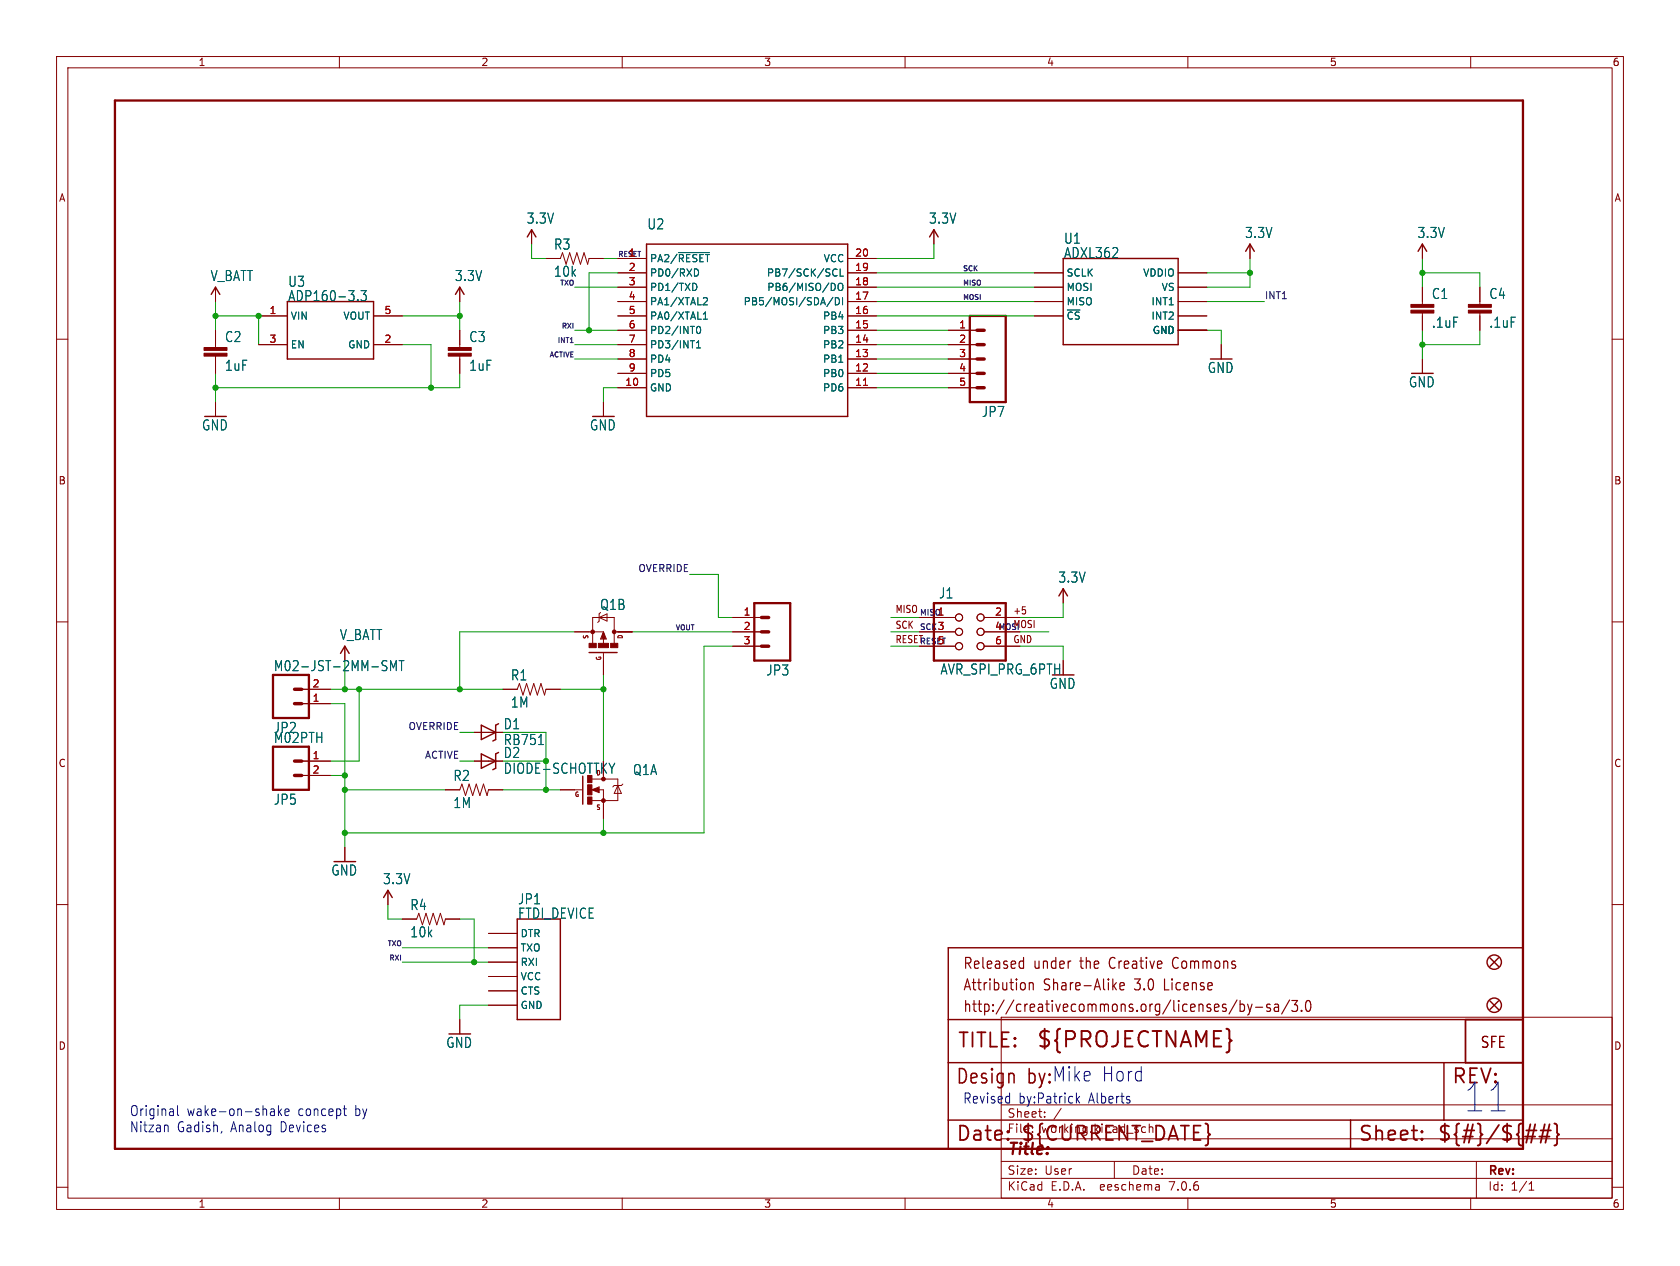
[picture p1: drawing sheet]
<svg xmlns="http://www.w3.org/2000/svg" width="297mm" height="224mm" viewBox="0 0 297 224" stroke-linecap="round" stroke-linejoin="round" font-family="sans-serif">
<g fill="none" stroke="#840000" stroke-width=".18">
<path d="M10 10h277v203.9h-277zM12 12h273v199.9h-273zM60 10v2M110 10v2M160 10v2M210 10v2M260 10v2M10 60h2M38.1 50.8v2.5M38.1 58.4v3.1M45.7 55.9h5.1M66 55.9h5.1"/>
<path d="M81.3 50.8v2.5M81.3 58.4v3.1M94 40.6v2.6M96.5 45.7h2.6l.3-1 .7 2 .6-2 .6 2 .7-2 .6 2 .7-2 .6 2 .2-1h2.6M109.2 48.3h5.1M109.2 53.3h5.1M109.2 58.4h5.1M109.2 50.8h5.1M109.2 55.9h5.1M109.2 45.7h5.1M149.9 48.3h5M149.9 53.3h5"/>
<path d="M149.9 58.4h5M149.9 50.8h5M149.9 55.9h5M149.9 45.7h5M165.1 40.6v2.6M167.6 58.4h5.1M182.9 48.3h5.1M182.9 53.3h5.1M182.9 50.8h5.1M182.9 55.9h5.1M208.3 48.3h5.1M208.3 53.3h5.1"/>
<path d="M208.3 58.4h5.1M208.3 50.8h5.1M208.3 55.9h5.1M221 43.2v2.5M251.5 43.2v2.5M251.5 50.8v3M251.5 55.4v3M261.6 50.8v3M261.6 55.4v3M285 60h2M38.1 63v3M38.1 71.1v2.6"/>
<path d="M45.7 61h5.1M66 61h5.1M81.3 63v3M106.7 71.1v2.6M109.2 61h5.1M109.2 63.5h5.1M109.2 66h5.1M109.2 68.6h5.1M149.9 61h5M149.9 63.5h5M149.9 66h5M149.9 68.6h5"/>
<path d="M167.6 61h5.1M167.6 63.5h5.1M167.6 66h5.1M167.6 68.6h5.1M215.9 61v2.5M251.5 63.5v2.5M10 110h2M61 114.3v2.5M101.6 111.8h5.1M105.9 108.6v1.3l-.2 .2M105.9 109.2l1.4-.6v1.3zM106.7 112.9v.9"/>
<path d="M106.7 115.6v3.8M106.7 111.8l.5 1.2h-1zM108.6 113.8v-4.6h-3.8v4.6M108.6 111.8h3.2M129.5 111.8h5.1M129.5 109.2h5.1M129.5 114.3h5.1M162.6 111.8h6.3M162.6 109.2h6.3M162.6 114.3h6.3M174 111.8h6.3M174 109.2h6.3"/>
<path d="M174 114.3h6.3M181.3 107.9v.6M188 104.1v2.6M285 110h2M53.3 134.6h5.1M53.3 137.2h5.1M53.3 121.9h5.1M53.3 124.5h5.1M78.7 139.7h2.6l.4-1 .6 2 .6-2 .7 2 .6-2 .6 2 .7-2 .6 2 .3-1h2.5M83.8 129.5h5.1M83.8 134.6h5.1M88.9 121.9h2.5l.4-1 .7 2 .6-2 .6 2 .7-2 .6 2 .6-2 .7 2 .2-1h2.6"/>
<path d="M99.1 139.7h3.8M104.6 139.7l1.3-.5v1zM105.8 139.7h.9v5.1M106.7 137.8h2.5v3.8h-4.6M109.2 138.9l.7 1.4h-1.3zM110.1 138.7l-.2 .2h-1.3l-.3 .3M10 160h2M61 149.9v2.5M68.6 157.5v2.5M285 160h2M71.1 162.6h2.6l.3-1.1 .7 2.1 .6-2.1 .6 2.1 .7-2.1 .6 2.1 .7-2.1 .6 2.1 .2-1h2.6M86.4 165.1h5"/>
<path d="M86.4 167.6h5M86.4 170.2h5M86.4 172.7h5M86.4 175.3h5M86.4 177.8h5M177 179.9h108v32h-108zM81.3 180.3v2.6M177 195.4h108M184.7 197.5v.1M184.7 196.7v.1M187.6 196l-1.3 2M10 210h2"/>
<path d="M60 211.9v2M110 211.9v2M160 211.9v2M177 208.4h108M177 205.4h108M177 201.4h108M197 205.4v3M204.9 209.6l.1 .9M205 210.4l-.2 .1M205 209.9h-.2M210 211.9v2M260 211.9v2"/>
<path d="M261 205.4v6.5M270.3 210.5h.9M270.3 209.4l.4-.4v1.5M285 210h2"/>
<circle cx="169.5" cy="109.2" r=".63"/>
<circle cx="169.5" cy="114.3" r=".63"/>
<circle cx="169.5" cy="111.8" r=".63"/>
<circle cx="173.4" cy="114.3" r=".63"/>
<circle cx="173.4" cy="109.2" r=".63"/>
<circle cx="173.4" cy="111.8" r=".63"/>
</g>
<g fill="none" stroke="#840000" stroke-width=".25">
<path d="M37.3 52.1l.8-1.3 .8 1.3M50.8 53.3h15.2v10.2h-15.2zM80.5 52.1l.8-1.3 .7 1.3M93.2 41.9l.8-1.3 .7 1.3M114.3 43.2h35.6v30.5h-35.6zM164.3 41.9l.8-1.3 .8 1.3M188 45.7h20.3v15.3h-20.3zM220.2 44.5l.8-1.3 .7 1.3M250.7 44.5l.8-1.3 .7 1.3M60.2 115.6l.8-1.3 .7 1.3M104.1 115.4h5M187.2 105.4l.8-1.3 .7 1.3"/>
<path d="M85.1 128.3l2.5 1.2-2.5 1.3zM85.1 133.4l2.5 1.2-2.5 1.3zM88.1 128l-.5 .3v2.5l-.5 .3M88.1 133.1l-.5 .3v2.5l-.5 .2M103 137.3v4.9M67.8 158.8l.8-1.3 .7 1.3M91.4 162.6h7.7v17.7h-7.7zM167.6 167.6h101.6v35.6h-101.6zM263.4 169.4l1.5 1.5M263.4 177l1.5 1.6M264.9 169.4l-1.5 1.5M264.9 177l-1.5 1.6"/>
<path d="M167.6 188h101.6M167.6 180.3h101.6M167.6 198.1h101.6M238.8 198.1v5.1M255.3 188v10.1M259.1 180.3v7.7"/>
<circle cx="264.2" cy="170.2" r="1.27"/>
<circle cx="264.2" cy="177.8" r="1.27"/>
</g>
<g fill="#840000" stroke="#840000" stroke-width=".18">
<path d="M103.9 141h.7v1.2h-.7z"/>
<path d="M103.9 138.8h.7v1.8h-.7z"/>
<path d="M103.9 137.2h.7v1.2h-.7z"/>
<path d="M104.1 113.8h1.3v.8h-1.3z"/>
<path d="M105.8 113.8h1.8v.8h-1.8z"/>
<path d="M107.9 113.8h1.3v.8h-1.3z"/>
<path d="M259.6 54.9h4.1v.5h-4.1z"/>
<path d="M259.6 53.8h4.1v.6h-4.1z"/>
<path d="M249.4 54.9h4.1v.5h-4.1z"/>
<path d="M249.4 53.8h4.1v.6h-4.1z"/>
<path d="M79.2 62.5h4.1v.5h-4.1z"/>
<path d="M79.2 61.5h4.1v.5h-4.1z"/>
<path d="M36.1 62.5h4v.5h-4z"/>
<path d="M36.1 61.5h4v.5h-4z"/>
<circle cx="106.7" cy="141.6" r=".33"/>
<circle cx="106.7" cy="137.8" r=".33"/>
<circle cx="104.8" cy="111.8" r=".33"/>
<circle cx="108.6" cy="111.8" r=".33"/>
</g>
<path d="M106.7 112.6v.3h.2l-.2-.9-.3 .9M105.8 139.4l-.9 .3 .9 .3v-.3h-.3" fill="none" stroke="#840000" stroke-width=".3"/>
<g fill="none" stroke="#006464" stroke-width=".18">
<path d="M63.2 53v.2M63.8 51.4h.9l-.5 .7a.41 .41 0 0 1 .5 .3l-.1 .7-.6 .1-.2-.2M119.9 44.7h5.5M122.8 47.6a.64 .64 0 0 1 .7 .6 .64 .64 0 0 1-.7 .6M122.8 50.1a.68 .68 0 0 1 .4 .6 .68 .68 0 0 1-.4 .7M123.3 57.9l.1-.2a.68 .68 0 0 1 .5 .7 .68 .68 0 0 1-.5 .6l-.1-.1-.2-.4zM124.3 56.5h.8M124.3 55.6l.4-.4v1.3M124.5 52.6l.4 .1 .2 .3-.8 .9h.8M147.3 52.6l-1.1 1.6M147.4 47.6h.3l.3 .1M147.6 50.3l.1 .4-.1 .5"/>
<path d="M147.7 52.6a.64 .64 0 0 1 .7 .7 .64 .64 0 0 1-.7 .6zM148 48.7l-.3 .1h-.3M148.2 50.3l.3-.2a.43 .43 0 0 1 .5 .4v.5a.42 .42 0 0 1-.4 .4 .42 .42 0 0 1-.4-.4zM148.5 47.6v1.2h.6M148.9 52.6v1.3M123.1 60.6l.4-.3v1.2M123.1 61.5h.8M68.1 117.8l.3 .3-.1 .4-.2 .1M68.2 116.8l.2 .1M69 118.6v-1.8l.6 1.3 .5-1.3v1.8M70.6 116.8h.8M71 116.8v1.8"/>
<path d="M95.2 131.7h.9M108.7 135l-.5 .9"/>
</g>
<path d="M20.3 17.8h248.9v185.4h-248.9zM171.4 55.9h6.4v15.2h-6.4zM48.3 119.4h6.3v7.6h-6.3zM133.3 106.7h6.4v10.1h-6.4zM165.1 106.7h12.7v10.1h-12.7zM48.3 132.1h6.3v7.6h-6.3z" fill="none" stroke="#840000" stroke-width=".41"/>
<path d="M172.7 58.4h1.3M172.7 61h1.3M172.7 63.5h1.3M172.7 66h1.3M172.7 68.6h1.3M134.6 109.2h1.3M134.6 111.8h1.3M134.6 114.3h1.3M52.1 134.6h1.2M52.1 137.2h1.2M52.1 121.9h1.2M52.1 124.5h1.2" fill="none" stroke="#840000" stroke-width=".61"/>
<path d="M152.6 68.2h.8" fill="none" stroke="#a90000" stroke-width=".18"/>
<g fill="none" stroke="#840000" stroke-width=".32">
<path d="M269.8 199.9h1.8M271.4 198.9l-.7 3.2M272.4 199.9h1.8M273.1 198.9l-.7 3.2M273.9 198.9l-.7 3.2M274.8 198.7l.3 .2 .2 .2v1.2l.3 .4-.3 .3v1.2l-.2 .3-.3 .1M178.2 201.4l.1 .1-.1 .1M251.4 201.4l.1 .1-.1 .1M251.4 201.4l-.1 .1 .1 .1M251.4 200.1v.2M251.4 201.4v.2M251.4 200.1l.1 .1-.1 .1"/>
<path d="M251.4 200.1l-.1 .1 .1 .1M269.6 201h1.8M272.1 201h1.8"/>
</g>
<g fill="none" stroke="#840000" stroke-width=".21">
<path d="M180.5 170l.4 .1M180.9 169.3v2M180.9 171.2l-.4 .1M181.2 174v.9M182 173.8v1.3M182 174a.4 .4 0 0 1 .6-.1l.1 1.2M196.9 174.4l.5 .7M197.4 173.8l-.7 .7M198 174.4l.8-.1-.1-.4-.5-.1-.2 .3 .1 .9 .1 .1 .5-.1M218.7 176.9l-1.4 2.5M219.2 177v1.9M219.2 177.7l.5-.1 .3 .4v.5l-.1 .3-.2 .1-.5-.1"/>
<path d="M220.6 177.6l.4 1.3M221 178.9l-.2 .5-.2 .1M221.3 177.6l-.3 1.3M222 178.2h1.2M224.5 177.7l-.3-.1a.34 .34 0 0 0-.3 .3 .34 .34 0 0 0 .3 .4h.2a.34 .34 0 0 1 .2 .3 .34 .34 0 0 1-.2 .3l-.5-.1M225.3 177.7l.2-.1 .5 .1v1.2M226 178.1l-.5 .1a.4 .4 0 0 0-.3 .3 .4 .4 0 0 0 .3 .4l.5-.1M228 176.9l-1.4 2.5M228.4 177h1l-.6 .7a.45 .45 0 0 1 .6 .4v.4l-.2 .3-.6 .1-.2-.2M230.1 178.7v.2M231 177.1a.37 .37 0 0 1 .4-.1 .37 .37 0 0 1 .3 .3v.9a.71 .71 0 0 1-.4 .7h-.1a1.44 1.44 0 0 1-.2-1.8z"/>
</g>
<path d="M100.8 60.6h.5" fill="none" stroke="#0f0f0f" stroke-width=".18"/>
<g fill="none" stroke="#0000c2" stroke-width=".18">
<path d="M29.5 199l.2 .3v.9M31.4 195.5v1.6l.2 .2M48 196.1h.3l.2 .3v.9M48.5 197.2l-.5 .1M48.5 196.6h-.5M49.2 195.5v1.8M49.4 196.6l.4 .7M49.8 196.1l-.6 .7M50.4 196.7l.7-.1-.1-.4-.4-.1-.2 .3 .1 .8h.5M60.7 196.1h.5M60.9 197.1l.1 .1 .2 .1M190.3 193.3v1.8"/>
<path d="M190.4 194.4l.5 .7M190.9 193.9l-.6 .7"/>
</g>
<g fill="none" stroke="#009600" stroke-width=".18">
<path d="M38.1 55.9h7.6v5.1M38.1 53.3v5.1M71.1 55.9h10.2M81.3 53.3v5.1M94 43.2v2.5h2.5M101.6 58.4h7.6M101.6 50.8h7.6M106.7 45.7h2.5M109.2 48.3h-5.1v10.1M154.9 48.3h28M154.9 55.9h28M154.9 58.4h12.7"/>
<path d="M154.9 53.3h28M154.9 50.8h28M165.1 43.2v2.5h-10.2M213.4 48.3h7.6M213.4 58.4h2.5v2.6M213.4 53.3h10.1M221 45.7v5.1h-7.6M251.5 48.3h10.1v2.5M251.5 45.7v5.1M251.5 58.4v5.1M261.6 58.4v2.6h-10.1M38.1 66v5.1"/>
<path d="M71.1 61h5.1v7.6M81.3 66v2.6h-43.2M101.6 61h7.6M101.6 63.5h7.6M109.2 68.6h-2.5v2.5M154.9 61h12.7M154.9 68.6h12.7M154.9 63.5h12.7M154.9 66h12.7M61 116.8v5.1M101.6 111.8h-20.3v10.1M106.7 119.4v15.2"/>
<path d="M111.8 111.8h17.7M121.9 101.6h5.1v7.6h2.5M129.5 114.3h-5v33h-63.5M157.5 111.8h5.1M157.5 109.2h5.1M157.5 114.3h5.1M180.3 111.8h5.1M180.3 114.3h7.7v2.5M188 106.7v2.5h-7.7M58.4 124.5h2.6v25.4M58.4 121.9h30.5M58.4 137.2h2.6"/>
<path d="M61 139.7h17.7M63.5 121.9v12.7h-5.1M81.3 134.6h2.5M81.3 129.5h2.5M88.9 139.7h10.2M88.9 134.6h7.6M88.9 129.5h7.6v10.2M99.1 121.9h7.6M106.7 144.8v2.5M68.6 160v2.6h2.5M71.1 167.6h15.3M71.1 170.2h15.3"/>
<path d="M81.3 162.6h2.5v7.6M86.4 177.8h-5.1v2.5"/>
</g>
<g fill="#009600" stroke="#009600" stroke-width=".18">
<circle cx="61" cy="147.3" r=".46"/>
<circle cx="61" cy="139.7" r=".46"/>
<circle cx="61" cy="137.2" r=".46"/>
<circle cx="83.8" cy="170.2" r=".46"/>
<circle cx="251.5" cy="48.3" r=".46"/>
<circle cx="221" cy="48.3" r=".46"/>
<circle cx="251.5" cy="61" r=".46"/>
<circle cx="76.2" cy="68.6" r=".46"/>
<circle cx="61" cy="121.9" r=".46"/>
<circle cx="63.5" cy="121.9" r=".46"/>
<circle cx="81.3" cy="121.9" r=".46"/>
<circle cx="45.7" cy="55.9" r=".46"/>
<circle cx="38.1" cy="55.9" r=".46"/>
<circle cx="38.1" cy="68.6" r=".46"/>
<circle cx="81.3" cy="55.9" r=".46"/>
<circle cx="106.7" cy="147.3" r=".46"/>
<circle cx="96.5" cy="139.7" r=".46"/>
<circle cx="96.5" cy="134.6" r=".46"/>
<circle cx="106.7" cy="121.9" r=".46"/>
<circle cx="104.1" cy="58.4" r=".46"/>
</g>
<text font-size="7.1" fill="#0000c2" x="258.6" y="197.1">11</text>
<text font-size="3.8" fill="#840000" x="183.1" y="185.7">${PROJECTNAME}</text>
<g font-size="3.5" fill="#840000">
<text x="169.2" y="185.7">TITLE:</text>
<text x="168.9" y="192.1">Design</text>
<text x="168.9" y="202.2">Date:</text>
<text x="180.3" y="202.2">${CURRENT_DATE}</text>
<text x="240" y="202.2">Sheet:</text>
<text x="254" y="202.2">${#}/${##}</text>
</g>
<g font-size="3.5" fill="#0000c2">
<text x="181.6" y="192.1">by:Mike Hord</text>
<text x="256.5" y="192.1">REV:</text>
</g>
<text font-size="2.8" fill="#840000" x="178" y="204.8">Title:</text>
<g font-size="2.7" fill="#840000">
<text x="170.2" y="171.7">Released</text>
<text x="182.7" y="171.7">under</text>
<text x="191.1" y="171.7">the</text>
<text x="196.5" y="171.7">Creative</text>
<text x="208" y="171.7">Commons</text>
<text x="170.2" y="175.5">Attribution</text>
<text x="170.2" y="179.3">http://creativecommons.org/licenses/by-sa/3.0</text>
<text x="184.5" y="175.5">Share-Alike</text>
<text x="200.8" y="175.5">3.0</text>
<text x="206.2" y="175.5">License</text>
<text x="261.6" y="185.6">SFE</text>
</g>
<g font-size="2.5" fill="#006464">
<text x="93" y="39.8">3.3V</text>
<text x="114.4" y="40.8">U2</text>
<text x="164.1" y="39.8">3.3V</text>
<text x="97.8" y="44.4">R3</text>
<text x="188" y="43.3">U1</text>
<text x="188" y="45.9">ADXL362</text>
<text x="220" y="42.3">3.3V</text>
<text x="250.5" y="42.3">3.3V</text>
<text x="37.1" y="49.9">V_BATT</text>
<text x="50.9" y="50.9">U3</text>
<text x="50.9" y="53.5">ADP160-3.3</text>
<text x="80.3" y="49.9">3.3V</text>
<text x="97.8" y="49.2">10k</text>
<text x="253" y="53.1">C1</text>
<text x="263.2" y="53.1">C4</text>
<text x="253" y="58.2">.1uF</text>
<text x="263.2" y="58.2">.1uF</text>
<text x="39.7" y="60.7">C2</text>
<text x="39.7" y="65.8">1uF</text>
<text x="82.9" y="60.7">C3</text>
<text x="82.9" y="65.8">1uF</text>
<text x="213.4" y="66.2">GND</text>
<text x="249" y="68.7">GND</text>
<text x="35.6" y="76.3">GND</text>
<text x="104.2" y="76.3">GND</text>
<text x="173.5" y="74">JP7</text>
<text x="165.9" y="106.1">J1</text>
<text x="187" y="103.3">3.3V</text>
<text x="60" y="113.4">V_BATT</text>
<text x="106" y="108.1">Q1B</text>
<text x="48.3" y="118.9">M02-JST-2MM-SMT</text>
<text x="135.4" y="119.7">JP3</text>
<text x="166.2" y="119.5">AVR_SPI_PRG_6PTH</text>
<text x="90.2" y="120.6">R1</text>
<text x="90.2" y="125.4">1M</text>
<text x="185.5" y="122.1">GND</text>
<text x="48.3" y="131.6">M02PTH</text>
<text x="48.3" y="129.9">JP2</text>
<text x="89" y="129.2">D1</text>
<text x="89" y="132">RB751</text>
<text x="89" y="134.3">D2</text>
<text x="111.8" y="137.3">Q1A</text>
<text x="48.3" y="142.6">JP5</text>
<text x="80.1" y="138.3">R2</text>
<text x="80.1" y="143.1">1M</text>
<text x="58.5" y="155.1">GND</text>
<text x="67.6" y="156.6">3.3V</text>
<text x="72.4" y="161.2">R4</text>
<text x="91.5" y="160.2">JP1</text>
<text x="72.4" y="166">10k</text>
<text x="91.5" y="162.7">FTDI_DEVICE</text>
<text x="78.8" y="185.6">GND</text>
</g>
<text font-size="2.5" fill="#840000" x="89" y="137.1">DIODE-SCHOTTKY</text>
<g font-size="2.5" fill="#0000c2">
<text x="22.9" y="197.5">Original</text>
<text x="33" y="197.5">wake-on-shake</text>
<text x="52.7" y="197.5">concept</text>
<text x="62.9" y="197.5">by</text>
<text x="170.2" y="195.3">Revised</text>
<text x="180.1" y="195.3">by:Patrick</text>
<text x="192.5" y="195.3">Alberts</text>
<text x="22.9" y="200.4">Nitzan</text>
<text x="31.3" y="200.4">Gadish,</text>
<text x="40.9" y="200.4">Analog</text>
<text x="49.7" y="200.4">Devices</text>
</g>
<g font-size="2.1" fill="#840000">
<text x="178" y="197.9">Sheet:</text>
<text x="178" y="200.6">File:</text>
<text x="184.1" y="200.6">working.kicad_sch</text>
<text x="178" y="208">Size:</text>
<text x="184.7" y="208">User</text>
<text x="200" y="208">Date:</text>
<text x="263" y="208.2">Rev:</text>
<text x="178" y="210.8">KiCad</text>
<text x="185.7" y="210.8">E.D.A.</text>
<text x="194.6" y="210.8">eeschema</text>
<text x="207" y="210.8">7.0.6</text>
<text x="263" y="210.8">Id:</text>
<text x="267.1" y="210.8">1/1</text>
</g>
<g font-size="1.8" fill="#840000">
<text x="35" y="11.9">1</text>
<text x="85" y="11.9">2</text>
<text x="135" y="11.9">3</text>
<text x="185" y="11.9">4</text>
<text x="235" y="11.9">5</text>
<text x="285" y="11.9">6</text>
<text x="10.3" y="35.9">A</text>
<text x="285.3" y="35.9">A</text>
<text x="10.3" y="85.9">B</text>
<text x="285.3" y="85.9">B</text>
<text x="158.2" y="108.6">MISO</text>
<text x="158.2" y="114">RESET</text>
<text x="158.2" y="111.4">SCK</text>
<text x="179" y="108.9">+5</text>
<text x="179" y="114">GND</text>
<text x="179" y="111.3">MOSI</text>
<text x="10.3" y="135.9">C</text>
<text x="285.3" y="135.9">C</text>
<text x="10.3" y="185.9">D</text>
<text x="285.3" y="185.9">D</text>
<text x="35" y="213.8">1</text>
<text x="85" y="213.8">2</text>
<text x="135" y="213.8">3</text>
<text x="185" y="213.8">4</text>
<text x="235" y="213.8">5</text>
<text x="285" y="213.8">6</text>
</g>
<g font-size="1.8" fill="#a90000">
<text x="111.1" y="45.5">1</text>
<text x="151.1" y="45.5">20</text>
<text x="111.1" y="48">2</text>
<text x="111.1" y="50.5">3</text>
<text x="111.1" y="53.1">4</text>
<text x="151.1" y="53.1">17</text>
<text x="151.1" y="50.5">18</text>
<text x="151.1" y="48">19</text>
<text x="47.6" y="55.6">1</text>
<text x="67.9" y="55.6">5</text>
<text x="111.1" y="55.6">5</text>
<text x="111.1" y="58.2">6</text>
<text x="151.1" y="58.2">15</text>
<text x="151.1" y="55.6">16</text>
<text x="169.5" y="58.2">1</text>
<text x="47.6" y="60.7">3</text>
<text x="67.9" y="60.7">2</text>
<text x="111.1" y="60.7">7</text>
<text x="111.1" y="63.2">8</text>
<text x="111.1" y="65.8">9</text>
<text x="151.1" y="65.8">12</text>
<text x="151.1" y="63.2">13</text>
<text x="151.1" y="60.7">14</text>
<text x="169.5" y="60.7">2</text>
<text x="169.5" y="63.2">3</text>
<text x="169.5" y="65.8">4</text>
<text x="110.4" y="68.3">10</text>
<text x="151.1" y="68.3">11</text>
<text x="169.5" y="68.3">5</text>
<text x="131.4" y="109">1</text>
<text x="131.4" y="111.5">2</text>
<text x="165.7" y="109">1</text>
<text x="165.7" y="111.5">3</text>
<text x="175.8" y="109">2</text>
<text x="175.8" y="111.5">4</text>
<text x="131.4" y="114">3</text>
<text x="165.7" y="114">5</text>
<text x="175.8" y="114">6</text>
<text x="55.2" y="124.2">1</text>
<text x="55.2" y="121.7">2</text>
<text x="55.2" y="134.4">1</text>
<text x="55.2" y="136.9">2</text>
</g>
<g font-size="1.8" fill="#006464">
<text x="114.8" y="46.6">PA2/~{RESET}</text>
<text x="145.5" y="46.6">VCC</text>
<text x="114.8" y="49.1">PD0/RXD</text>
<text x="114.8" y="51.7">PD1/TXD</text>
<text x="135.5" y="49.1">PB7/SCK/SCL</text>
<text x="135.5" y="51.7">PB6/MISO/DO</text>
<text x="188.5" y="49.1">SCLK</text>
<text x="188.5" y="51.7">MOSI</text>
<text x="202" y="49.1">VDDIO</text>
<text x="205.3" y="51.7">VS</text>
<text x="51.3" y="56.7">VIN</text>
<text x="60.6" y="56.7">VOUT</text>
<text x="114.8" y="54.2">PA1/XTAL2</text>
<text x="114.8" y="56.7">PA0/XTAL1</text>
<text x="114.8" y="59.3">PD2/INT0</text>
<text x="131.4" y="54.2">PB5/MOSI/SDA/DI</text>
<text x="145.4" y="59.3">PB3</text>
<text x="145.4" y="56.7">PB4</text>
<text x="188.5" y="54.2">MISO</text>
<text x="188.5" y="56.7">~{CS}</text>
<text x="203.5" y="54.2">INT1</text>
<text x="203.5" y="56.7">INT2</text>
<text x="203.7" y="59.3">GND</text>
<text x="51.3" y="61.8">EN</text>
<text x="61.5" y="61.8">GND</text>
<text x="114.8" y="61.8">PD3/INT1</text>
<text x="114.8" y="64.4">PD4</text>
<text x="145.4" y="64.4">PB1</text>
<text x="145.4" y="61.8">PB2</text>
<text x="114.8" y="69.4">GND</text>
<text x="114.8" y="66.9">PD5</text>
<text x="145.4" y="69.4">PD6</text>
<text x="145.4" y="66.9">PB0</text>
<text x="91.9" y="166">DTR</text>
<text x="91.9" y="168.5">TXO</text>
<text x="91.9" y="171">RXI</text>
<text x="91.9" y="173.6">VCC</text>
<text x="91.9" y="176.1">CTS</text>
<text x="91.9" y="178.7">GND</text>
</g>
<g font-size="1.7" fill="#0f0f0f">
<text x="223.5" y="53">INT1</text>
<text x="112.8" y="101.3">OVERRIDE</text>
<text x="72.1" y="129.2">OVERRIDE</text>
<text x="75" y="134.3">ACTIVE</text>
</g>
<g font-size="1.4" fill="#0f0f0f">
<text x="162.6" y="111.5">SCK</text>
<text x="162.6" y="108.9">MISO</text>
<text x="176.4" y="111.5">MOSI</text>
<text x="162.6" y="114">RESET</text>
</g>
<g font-size="1.2" fill="#0f0f0f">
<text x="109.2" y="45.5">RESET</text>
<text x="98.9" y="50.6">TXO</text>
<text x="170.2" y="50.6">MISO</text>
<text x="170.2" y="48">SCK</text>
<text x="170.2" y="53.1">MOSI</text>
<text x="99.2" y="58.2">RXI</text>
<text x="97" y="63.3">ACTIVE</text>
<text x="98.4" y="60.7">INT1</text>
<text x="119.4" y="111.5">VOUT</text>
<text x="68.4" y="167.4">TXO</text>
<text x="68.7" y="169.9">RXI</text>
</g>
<g font-size="1.1" fill="#840000">
<text x="104.2" y="113.1" transform="rotate(-90 104.2 113.1)">S</text>
<text x="110.3" y="113.1" transform="rotate(-90 110.3 113.1)">D</text>
<text x="106.5" y="116.9" transform="rotate(-90 106.5 116.9)">G</text>
<text x="105.3" y="137.3">D</text>
<text x="101.5" y="141.2">G</text>
<text x="105.3" y="143.4">S</text>
</g>
</svg>
